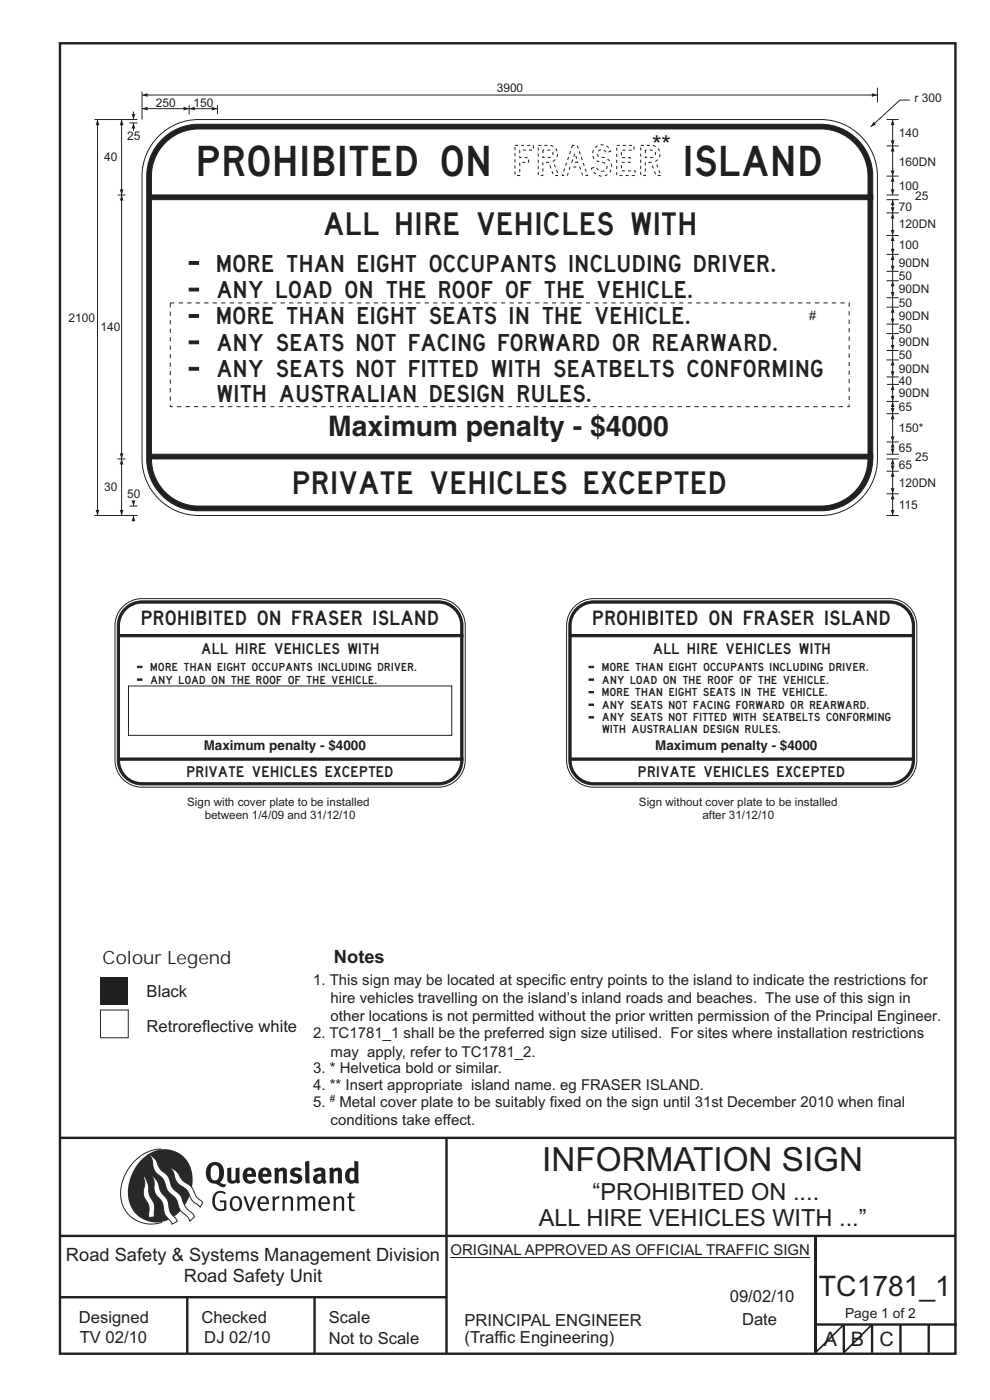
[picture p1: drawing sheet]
<svg xmlns="http://www.w3.org/2000/svg" width="210mm" height="297mm" viewBox="0 0 210 297" stroke-linecap="round" stroke-linejoin="round" font-family="sans-serif">
<g fill="none" stroke="#231f20" stroke-width=".51">
<path d="M12.7 9.2h190v278h-190zM12.7 241.4h190M94.7 241.4v45.8M12.7 275.2h82M12.7 262.2h190.1M39.7 275.2v12M66.7 275.2v12M173 262.1v24.9M173 281h30M179 281v6M185 281v6M191 281v6"/>
<path d="M197 281v6"/>
</g>
<path d="M95.5 266.7h76.3" fill="none" stroke="#231f20" stroke-width=".21"/>
<path d="M21.3 207.3h5.9v5.8h-5.9z" fill-rule="evenodd" fill="#231f20"/>
<path d="M21.3 214.3h5.9v5.9h-5.9z" fill-rule="evenodd" fill="#fff" stroke="#231f20" stroke-width=".21"/>
<path d="M34.2 243.8a9.5 9.5 0 0 0-8.6 10.4 6.5 6.5 0 0 0 8.8 5.1" fill="none" stroke="#2a2723" stroke-width=".21"/>
<path d="M30.1 245.9a6.1 6.1 0 0 1 7.3-1.6 6.1 6.1 0 0 1 3.4 6.7 8.8 8.8 0 0 1-7.1 8.3 6.1 6.1 0 0 1-6.5-7.5 10.5 10.5 0 0 1 2.9-5.9z" fill-rule="evenodd" fill="#2a2723"/>
<g fill="#fff" stroke="#2a2723" stroke-width=".21">
<path d="M30.4 249.4l.3 .3 .6 1.2 .4 2.5 1 2 .1 2.7-1.2 .2v-2.5l-1-1.8-.2-.7 .3-2.4z" fill-rule="evenodd"/>
<path d="M36 247.7l.5 .2 .9 .6 1.3 1.8 2 1.5 1 2.1 1.3 1.2-.5 1-1.7-1.4-1.2-2.3-1.9-1.4-.6-.9-.4-1.5z" fill-rule="evenodd"/>
<path d="M31.7 244.9l.3 .2 .9 .8 1.1 2 1.6 1.6 1 2.4 1.6 1.6 1.2 2.6 1.6 1.6 .2 .5-.9 .9-.5-.9-1.6-1.5-1-2.5-1.7-1.6-.9-2.4-1.7-1.7-.4-1-.3-1.5z" fill-rule="evenodd"/>
<path d="M32.2 249.4l.5 .4 .7 .9 .7 2.1 1.5 1.9 .5 2.4 1.5 1.8v.2l-1.1 .6-1.6-2.1-.5-2.6-1.5-1.9-.2-.9v-1.7z" fill-rule="evenodd"/>
</g>
<g fill="#231f20">
<path d="M45.6 253.1l.5-.3 .7-.2 .6 .1 .5 .4-.2 .3-.9-.4-.8 .3-.3 .6-.1 1.1 .1 .7 .3 .5 .5 .3h.6l.4-.1v-1.3h-.8l-.1-.4h1.4v1.9l-.7 .3h-.8l-.6-.2-.5-.5-.3-.7-.1-1 .2-.8z" fill-rule="evenodd"/>
<path d="M49.5 254.3l.7-.1 .5 .4 .1 1.3-.2 .4-.3 .2h-.5l-.4-.4-.1-1zM49.2 254.1l-.5 1.1 .3 1.1 .7 .6 1-.1 .4-.4 .2-.6v-.7l-.2-.7-.3-.4-.5-.2h-.6z" fill-rule="evenodd"/>
<path d="M51.6 253.9l.5-.1 .9 2.6 .8-2.6h.5l-1.1 3.1h-.5z" fill-rule="evenodd"/>
<path d="M55.4 254.3l.4-.2 .4 .1 .3 .3v.6h-1.3zM55.1 254.1l-.5 .9v.8l.3 .6 .4 .4 .5 .1 1.1-.3h.1l-.2-.4-.6 .3-.7-.1-.2-.3-.1-.5v-.2h1.8l-.2-1.2-.8-.4h-.5z" fill-rule="evenodd"/>
<path d="M57.7 253.9l.5-.1 .1 .4 .5-.4h.5l-.2 .5h-.4l-.3 .4-.1 2.2h-.5z" fill-rule="evenodd"/>
<path d="M59.8 253.9l.5-.1a.24 .24 0 0 0 .1 .4 .24 .24 0 0 0 .3-.3l.8-.1 .6 .4 .1 2.7h-.5v-2.4l-.2-.2-.3-.1-.8 .4v2.3h-.5z" fill-rule="evenodd"/>
<path d="M63 253.9l.5-.1a.24 .24 0 0 0 .1 .3 .24 .24 0 0 0 .3-.2l.6-.1 .5 .2a.23 .23 0 0 0 .2 .2 .23 .23 0 0 0 .2-.2l.8-.2 .6 .4 .1 2.7h-.5v-2.4l-.1-.2-.3-.1-.8 .4v2.3h-.5v-2.4l-.1-.2-.3-.1-.8 .4v2.3h-.4z" fill-rule="evenodd"/>
<path d="M68.4 254.3l.4-.2 .4 .2 .3 .8h-1.4zM68 254.1l-.4 .9v.8l.2 .6 .4 .4 .5 .1 1-.2 .2-.1-.2-.4-.6 .3-.7-.1-.3-.4v-.6h1.9l-.2-1.1-.4-.4-.5-.1h-.5z" fill-rule="evenodd"/>
<path d="M70.7 253.9l.4-.1a.24 .24 0 0 0 .2 .4 .24 .24 0 0 0 .3-.3l.8-.1 .5 .4 .1 2.7h-.5v-2.4l-.1-.2-.3-.1-.9 .4v2.3h-.4z" fill-rule="evenodd"/>
<path d="M74.1 253.1l.5-.1-.1 .8h.8l-.2 .4h-.6v2.2l.2 .2 .5-.1 .1 .3-.3 .1h-.6l-.3-.4-.1-2.3h-.4v-.4h.4z" fill-rule="evenodd"/>
<path d="M45 247.4l.4-.2h.4l.6 .6v1.8l-.2 .5-.3 .3-.7-.1-.4-.5-.1-1.5zM44.3 247l-.4 .6-.2 .9v1l.4 .8 .6 .6 1.1 .2 1.5 .8 .5-.1 .2-.6h-.6l-.8-.4 .7-.9 .2-1.5a1.91 1.91 0 0 0-1.1-1.7 1.91 1.91 0 0 0-2.1 .3z" fill-rule="evenodd"/>
<path d="M48.2 247.8l.9-.1v2.4l.1 .3 .3 .1 .5-.3v-2.4l.8-.1v2.6l.2 .5-.7 .3a.39 .39 0 0 0-.7 0l-.8-.1-.5-.4z" fill-rule="evenodd"/>
<path d="M52.6 248.4l.3-.1 .3 .1 .2 .6h-1zM51.9 248.1l-.3 .4-.1 .8 .1 .7 .3 .7 .5 .3 .6 .1 .7-.1 .6-.3-.4-.5-.4 .2-.5 .1-.4-.2-.2-.4v-.2h1.9l-.1-1.1-.3-.6-1-.3-.5 .1z" fill-rule="evenodd"/>
<path d="M55.9 248.4l.3-.1 .3 .1 .2 .6h-1zM55.2 248.1l-.3 .5-.1 .8 .1 .7 .3 .6 .5 .3 .6 .1 .7-.1 .6-.3-.4-.5-.5 .2h-.6l-.4-.5v-.2h1.9l-.1-1-.3-.7-.5-.2-.5-.1-.5 .1z" fill-rule="evenodd"/>
<path d="M58.1 247.9l.8-.2 .1 .4 1-.4 .7 .3 .2 .5v2.5h-.9v-2.2l-.2-.4-.7 .3v2.3h-.8z" fill-rule="evenodd"/>
<path d="M61.8 248l.9-.3 1.3 .3-.3 .5-.8-.2-.4 .3 .1 .2 1 .4 .4 .4 .1 .8-.5 .5-1 .2-1.2-.3 .3-.7 1.1 .4 .2-.1 .2-.2-.1-.4-1-.2-.4-.3-.2-.7z" fill-rule="evenodd"/>
<path d="M67.4 249.7l.8-.1-.1 .7-.3 .2h-.3l-.2-.4zM66.5 248.1l.3 .7 .8-.4 .5 .2a.35 .35 0 0 1 0 .4 .35 .35 0 0 1-.5 0l-1 .4-.2 1 .2 .4 .3 .2 1.1 .1a.49 .49 0 0 1 .9 .1l.4-.5-.3-.4v-1.8l-.2-.5-.4-.3h-.6z" fill-rule="evenodd"/>
<path d="M69.8 247.9l.8-.2 .1 .4 1-.4 .7 .3 .1 .5v2.5h-.8v-2.3l-.3-.3-.6 .3v2.3h-.9z" fill-rule="evenodd"/>
<path d="M74.4 248.5l.4-.1 .4 .2v1.6l-.4 .2-.4-.1-.2-.3v-1zM75.2 246.3v1.3a.19 .19 0 0 1-.1 .3 .19 .19 0 0 1-.3-.2l-.8 .1-.5 .6-.3 .9 .1 1 .3 .5 .6 .3h.6l.5-.3 .1 .2h.7l-.1-4.6z" fill-rule="evenodd"/>
<path d="M64.7 246.5l.9-.2 .1 4.7h-.8l-.1-.3z" fill-rule="evenodd"/>
</g>
<path d="M179 281l-6 6M185 281l-6 6" fill="none" stroke="#231f20" stroke-width=".35"/>
<path d="M121.9 128.7a5.7 5.7 0 0 1 4-1.7h62.9a5.7 5.7 0 0 1 5.7 5.7v28.6a5.7 5.7 0 0 1-5.7 5.7h-62.9a5.7 5.7 0 0 1-5.7-5.7v-28.6a5.7 5.7 0 0 1 1.7-4z" fill-rule="evenodd" fill="#fff" stroke="#231f20" stroke-width=".21"/>
<path d="M122.2 129a5.2 5.2 0 0 1 3.7-1.5h62.9a5.3 5.3 0 0 1 5.2 5.2v28.6a5.3 5.3 0 0 1-5.2 5.2h-62.9a5.3 5.3 0 0 1-5.2-5.2v-28.6a5.2 5.2 0 0 1 1.5-3.7z" fill-rule="evenodd" fill="#231f20" stroke="#231f20" stroke-width=".21"/>
<path d="M122.8 129.1a4.7 4.7 0 0 1 3.1-1.2h62.9a4.8 4.8 0 0 1 4.7 4.8v28.6a4.8 4.8 0 0 1-4.7 4.7h-62.9a4.8 4.8 0 0 1-4.8-4.7v-28.6a4.8 4.8 0 0 1 1.7-3.6z" fill-rule="evenodd" fill="#fff" stroke="#231f20" stroke-width=".21"/>
<g fill="#231f20" stroke="#231f20" stroke-width=".21">
<path d="M121.1 134.6h72.9v.5h-72.9z" fill-rule="evenodd"/>
<path d="M121.1 160.8h72.9v.5h-72.9z" fill-rule="evenodd"/>
<path d="M124.9 141.3h1v.3h-1z" fill-rule="evenodd"/>
<path d="M124.9 144h1v.3h-1z" fill-rule="evenodd"/>
<path d="M124.9 146.7h1v.3h-1z" fill-rule="evenodd"/>
<path d="M124.9 149.4h1v.3h-1z" fill-rule="evenodd"/>
<path d="M124.9 152h1v.3h-1z" fill-rule="evenodd"/>
</g>
<path d="M33.6 28.9a12 12 0 0 1 8.5-3.5h132a12 12 0 0 1 12 12v60a12 12 0 0 1-12 12h-132a12 12 0 0 1-12-12v-60a12 12 0 0 1 3.5-8.5z" fill-rule="evenodd" fill="#fff" stroke="#231f20" stroke-width=".21"/>
<path d="M34.4 29.6a11 11 0 0 1 7.7-3.2h132a11 11 0 0 1 11 11v60a11 11 0 0 1-11 11h-132a11 11 0 0 1-11-11v-60a11 11 0 0 1 3.3-7.8z" fill-rule="evenodd" fill="#231f20" stroke="#231f20" stroke-width=".21"/>
<path d="M35.5 29.9a10 10 0 0 1 6.6-2.5h132a10 10 0 0 1 10 10v60a10 10 0 0 1-10 10h-132a10 10 0 0 1-10-10v-60a10 10 0 0 1 3.4-7.5z" fill-rule="evenodd" fill="#fff" stroke="#231f20" stroke-width=".21"/>
<path d="M32.1 41.4h153v1h-153z" fill-rule="evenodd" fill="#231f20" stroke="#231f20" stroke-width=".21"/>
<path d="M30.1 20.2h156" fill="none" stroke="#231f20" stroke-width=".21"/>
<g fill="#231f20">
<path d="M184.9 19.8l1.2 .4-1.2 .4z"/>
<path d="M30.1 20.2l1.2-.4v.8z"/>
</g>
<path d="M30.1 23h10" fill="none" stroke="#231f20" stroke-width=".21"/>
<g fill="#231f20">
<path d="M38.9 22.7l1.2 .3-1.2 .4z"/>
<path d="M30.1 23l1.2-.3v.7z"/>
</g>
<path d="M186.1 18.6v3.1M193 21.2h-2.1l-6.2 5.7" fill="none" stroke="#231f20" stroke-width=".21"/>
<path d="M185.3 25.8l.5 .6-1.1 .5z" fill="#231f20"/>
<path d="M189.3 97.4v2.6" fill="none" stroke="#231f20" stroke-width=".21"/>
<g fill="#231f20">
<path d="M189.3 97.4l.4 1.1h-.7z"/>
<path d="M189 98.8h.7l-.4 1.2z"/>
</g>
<path d="M189.3 93.8v2.6" fill="none" stroke="#231f20" stroke-width=".21"/>
<g fill="#231f20">
<path d="M189.3 93.8l.4 1.1h-.7z"/>
<path d="M189 95.2h.7l-.4 1.2z"/>
</g>
<g fill="none" stroke="#231f20" stroke-width=".21">
<path d="M30.1 19.4v6M188.1 76.4h2.5M188.1 80h2.5M189.3 74.4v2M189.3 80v1.6M188.1 97.4h2.5M188.1 96.4h2.5M188.1 85.2h2.5M188.1 100h2.5M188.1 87.8h2.5M188.1 93.8h2.5M188.1 81.5h2.6"/>
<path d="M189.3 87.8v6"/>
</g>
<g fill="#231f20">
<path d="M189 92.6h.7l-.4 1.2z"/>
<path d="M189.3 87.8l.4 1.1h-.7z"/>
</g>
<path d="M189.3 76.4v3.6" fill="none" stroke="#231f20" stroke-width=".21"/>
<g fill="#231f20">
<path d="M189.3 76.4l.4 1.1h-.7z"/>
<path d="M189 78.8h.7l-.4 1.2z"/>
</g>
<path d="M189.3 81.6v3.6" fill="none" stroke="#231f20" stroke-width=".21"/>
<g fill="#231f20">
<path d="M189.3 81.6l.4 1.1h-.7z"/>
<path d="M189 84h.7l-.4 1.2z"/>
</g>
<path d="M189.3 85.2v2.6" fill="none" stroke="#231f20" stroke-width=".21"/>
<g fill="#231f20">
<path d="M189.3 85.2l.4 1.1h-.7z"/>
<path d="M189 86.6h.7l-.4 1.2z"/>
</g>
<path d="M40.1 22.3v2M189.3 100v4.8M188.1 104.8h2.5" fill="none" stroke="#231f20" stroke-width=".21"/>
<g fill="#231f20">
<path d="M189.3 100l.4 1.1h-.7z"/>
<path d="M189 103.6h.7l-.4 1.2z"/>
</g>
<path d="M189.3 104.8v4.6" fill="none" stroke="#231f20" stroke-width=".21"/>
<g fill="#231f20">
<path d="M189 108.2h.7l-.4 1.2z"/>
<path d="M189.3 104.8l.4 1.1h-.7z"/>
</g>
<path d="M20.7 25.4v84" fill="none" stroke="#231f20" stroke-width=".21"/>
<g fill="#231f20">
<path d="M20.7 25.4l.4 1.1h-.8z"/>
<path d="M20.3 108.2h.8l-.4 1.2z"/>
</g>
<path d="M25.8 97.4v12" fill="none" stroke="#231f20" stroke-width=".21"/>
<g fill="#231f20">
<path d="M25.8 97.4l.4 1.1h-.8z"/>
<path d="M25.4 108.2h.8l-.4 1.2z"/>
</g>
<path d="M28.3 109.4v1.3" fill="none" stroke="#231f20" stroke-width=".21"/>
<path d="M28.3 109.4l.4 1.1h-.8z" fill="#231f20"/>
<path d="M28.3 26.1v1.7" fill="none" stroke="#231f20" stroke-width=".21"/>
<path d="M28.3 26.1l.4 1.2h-.8z" fill="#231f20"/>
<path d="M28.3 23.7v1.7" fill="none" stroke="#231f20" stroke-width=".21"/>
<path d="M27.9 24.2h.8l-.4 1.2z" fill="#231f20"/>
<path d="M20 25.4h9.2M27.5 26.1h1.7M20 109.4h9.2M27.5 107.4h1.7M28.3 106.2v1.2" fill="none" stroke="#231f20" stroke-width=".21"/>
<path d="M27.9 106.2h.8l-.4 1.2z" fill="#231f20"/>
<path d="M25.8 25.4v16" fill="none" stroke="#231f20" stroke-width=".21"/>
<g fill="#231f20">
<path d="M25.4 40.2h.8l-.4 1.2z"/>
<path d="M25.8 25.4l.4 1.1h-.8z"/>
</g>
<path d="M188.1 57.6h2.5M189.3 50v4M188.1 68.8h2.5M189.3 63.2v2M189.3 68.8v2" fill="none" stroke="#231f20" stroke-width=".21"/>
<g fill="#231f20">
<path d="M189.3 50l.4 1.1h-.7z"/>
<path d="M189 52.8h.7l-.4 1.2z"/>
</g>
<path d="M189.3 37.4v4M188.1 45.2h2.5M188.1 41.4h2.5" fill="none" stroke="#231f20" stroke-width=".21"/>
<g fill="#231f20">
<path d="M189.3 37.4l.4 1.1h-.7z"/>
<path d="M189 40.2h.7l-.4 1.2z"/>
</g>
<path d="M188.1 37.4h2.5M189.3 31v6.4" fill="none" stroke="#231f20" stroke-width=".21"/>
<g fill="#231f20">
<path d="M189.3 31l.4 1.1h-.7z"/>
<path d="M189 36.2h.7l-.4 1.2z"/>
</g>
<path d="M188.1 31h2.5M189.3 25.4v5.6" fill="none" stroke="#231f20" stroke-width=".21"/>
<g fill="#231f20">
<path d="M189.3 25.4l.4 1.1h-.7z"/>
<path d="M189 29.8h.7l-.4 1.2z"/>
</g>
<path d="M188.1 25.4h2.5M188.1 54h2.5M188.1 50h2.5M188.1 74.4h2.5M188.1 65.2h2.5M189.3 70.8v3.6" fill="none" stroke="#231f20" stroke-width=".21"/>
<g fill="#231f20">
<path d="M189.3 70.8l.4 1.1h-.7z"/>
<path d="M189 73.2h.7l-.4 1.2z"/>
</g>
<path d="M189.3 65.2v3.6" fill="none" stroke="#231f20" stroke-width=".21"/>
<g fill="#231f20">
<path d="M189 67.6h.7l-.4 1.2z"/>
<path d="M189.3 65.2l.4 1.1h-.7z"/>
</g>
<path d="M189.3 59.6v3.6" fill="none" stroke="#231f20" stroke-width=".21"/>
<g fill="#231f20">
<path d="M189.3 59.6l.4 1.1h-.7z"/>
<path d="M189 62h.7l-.4 1.2z"/>
</g>
<path d="M189.3 42.4v2.8" fill="none" stroke="#231f20" stroke-width=".21"/>
<g fill="#231f20">
<path d="M189.3 42.4l.4 1.1h-.7z"/>
<path d="M189 44h.7l-.4 1.2z"/>
</g>
<g fill="#231f20" stroke="#231f20" stroke-width=".21">
<path d="M32.1 96.4h153v1h-153z" fill-rule="evenodd"/>
<path d="M40.1 55.5h2v.6h-2z" fill-rule="evenodd"/>
<path d="M40.1 61.1h2v.6h-2z" fill-rule="evenodd"/>
<path d="M40.1 66.7h2v.6h-2z" fill-rule="evenodd"/>
<path d="M40.1 72.3h2v.6h-2z" fill-rule="evenodd"/>
<path d="M40.1 77.9h2v.6h-2z" fill-rule="evenodd"/>
</g>
<path d="M188.1 42.4h2.5M189.3 45.2v4.8" fill="none" stroke="#231f20" stroke-width=".21"/>
<g fill="#231f20">
<path d="M189 48.8h.7l-.4 1.2z"/>
<path d="M189.3 45.2l.4 1.1h-.7z"/>
</g>
<path d="M188.1 59.6h2.5M189.3 54v3.6M188.1 63.2h2.5" fill="none" stroke="#231f20" stroke-width=".21"/>
<g fill="#231f20">
<path d="M189 56.4h.7l-.4 1.2z"/>
<path d="M189.3 54l.4 1.1h-.7z"/>
</g>
<path d="M40.1 23h6M46.1 22.3v2M189.3 57.6v2M188.1 70.8h2.5" fill="none" stroke="#231f20" stroke-width=".21"/>
<g fill="#231f20">
<path d="M40.1 23l1.2-.3v.7z"/>
<path d="M44.9 22.7l1.2 .3-1.2 .4z"/>
</g>
<path d="M25 41.4h1.6M25.8 41.4v56M25 97.4h1.6" fill="none" stroke="#231f20" stroke-width=".21"/>
<g fill="#231f20">
<path d="M25.8 41.4l.4 1.1h-.8z"/>
<path d="M25.4 96.2h.8l-.4 1.2z"/>
</g>
<path d="M36.1 64.3h144v22h-144z" fill="none" stroke="#231f20" stroke-width=".21" stroke-dasharray=".9 .9" stroke-linecap="butt"/>
<path d="M188.1 109.4h2.5" fill="none" stroke="#231f20" stroke-width=".21"/>
<path d="M26.1 128.7a5.7 5.7 0 0 1 4-1.7h62.9a5.7 5.7 0 0 1 5.7 5.7v28.6a5.7 5.7 0 0 1-5.7 5.7h-62.9a5.7 5.7 0 0 1-5.7-5.7v-28.6a5.7 5.7 0 0 1 1.7-4z" fill-rule="evenodd" fill="#fff" stroke="#231f20" stroke-width=".21"/>
<path d="M26.4 129a5.2 5.2 0 0 1 3.7-1.5h62.9a5.3 5.3 0 0 1 5.2 5.2v28.6a5.3 5.3 0 0 1-5.2 5.2h-62.9a5.3 5.3 0 0 1-5.2-5.2v-28.6a5.2 5.2 0 0 1 1.5-3.7z" fill-rule="evenodd" fill="#231f20" stroke="#231f20" stroke-width=".21"/>
<path d="M27.1 129.1a4.7 4.7 0 0 1 3-1.2h62.9a4.8 4.8 0 0 1 4.7 4.8v28.6a4.8 4.8 0 0 1-4.7 4.7h-62.9a4.8 4.8 0 0 1-4.7-4.7v-28.6a4.8 4.8 0 0 1 1.7-3.6z" fill-rule="evenodd" fill="#fff" stroke="#231f20" stroke-width=".21"/>
<g fill="#231f20" stroke="#231f20" stroke-width=".21">
<path d="M25.3 134.6h72.9v.5h-72.9z" fill-rule="evenodd"/>
<path d="M25.3 160.8h72.9v.5h-72.9z" fill-rule="evenodd"/>
<path d="M29.2 141.3h.9v.3h-.9z" fill-rule="evenodd"/>
<path d="M29.2 144h.9v.3h-.9z" fill-rule="evenodd"/>
<path d="M29.2 146.7h.9v.3h-.9z" fill-rule="evenodd"/>
<path d="M29.2 149.4h.9v.3h-.9z" fill-rule="evenodd"/>
<path d="M29.2 152h.9v.3h-.9z" fill-rule="evenodd"/>
</g>
<path d="M27.3 145.5h68.5v10.5h-68.5z" fill-rule="evenodd" fill="#fff" stroke="#231f20" stroke-width=".21"/>
<text font-size="7.1" fill="#231f20" x="115" y="248.5">INFORMATION SIGN</text>
<text font-size="6.4" fill="#231f20" x="42.2" y="37.2">PROHIBITED ON FRASER ISLAND</text>
<g font-size="6" fill="#231f20">
<text x="69.6" y="92.6">Maximum penalty - $4000</text>
<text x="173.7" y="275">TC1781_1</text>
</g>
<text font-size="5.2" fill="#231f20" x="138.3" y="32.5">**</text>
<g font-size="5" fill="#231f20">
<text x="125.7" y="254.5">“PROHIBITED ON ....</text>
<text x="114.3" y="260.1">ALL HIRE VEHICLES WITH ...”</text>
</g>
<g font-size="4.8" fill="#231f20">
<text x="68.8" y="49.9">ALL HIRE VEHICLES WITH</text>
<text x="62.4" y="104.8">PRIVATE VEHICLES EXCEPTED</text>
</g>
<g font-size="4.2" fill="#231f20">
<text x="174.7" y="285.6">A</text>
<text x="180.5" y="285.6">B</text>
<text x="186.6" y="285.6">C</text>
</g>
<g font-size="3.9" fill="#231f20">
<text x="21.8" y="204.5">Colour Legend</text>
<text x="70.8" y="204.4">Notes</text>
<text x="14" y="267.6">Road Safety &amp; Systems Management Division</text>
<text x="39" y="271.9">Road Safety Unit</text>
</g>
<g font-size="3.6" fill="#231f20">
<text x="46.1" y="57.6">MORE THAN EIGHT OCCUPANTS INCLUDING DRIVER.</text>
<text x="46.1" y="63.2">ANY LOAD ON THE ROOF OF THE VEHICLE.</text>
<text x="46.1" y="68.8">MORE THAN EIGHT SEATS IN THE VEHICLE.</text>
<text x="46.1" y="74.4">ANY SEATS NOT FACING FORWARD OR REARWARD.</text>
<text x="46.1" y="80">ANY SEATS NOT FITTED WITH SEATBELTS CONFORMING</text>
<text x="46.1" y="85.2">WITH AUSTRALIAN DESIGN RULES.</text>
</g>
<g font-size="3.5" fill="#231f20">
<text x="31.1" y="211.4">Black</text>
<text x="31.1" y="218.8">Retroreflective white</text>
<text x="16.7" y="280.6">Designed</text>
<text x="42.7" y="280.6">Checked</text>
<text x="69.7" y="280.6">Scale</text>
<text x="98.5" y="281.3">PRINCIPAL ENGINEER</text>
<text x="154.8" y="276.2">09/02/10</text>
<text x="157.4" y="281.2">Date</text>
<text x="16.9" y="284.8">TV 02/10</text>
<text x="43.3" y="284.9">DJ 02/10</text>
<text x="69.7" y="285.2">Not to Scale</text>
<text x="98.5" y="284.8">(Traffic Engineering)</text>
</g>
<g font-size="3.2" fill="#231f20">
<text x="66.4" y="208.9">1. This sign may be located at specific entry points to the island to indicate the restrictions for</text>
<text x="70.1" y="212.8">hire vehicles travelling on the island’s inland roads and beaches. The use of this sign in</text>
<text x="66.4" y="220.2">2. TC1781_1 shall be the preferred sign size utilised. For sites where installation restrictions</text>
<text x="70.1" y="216.7">other locations is not permitted without the prior written permission of the Principal Engineer.</text>
<text x="66.4" y="227.7">3. * Helvetica bold or similar.</text>
<text x="70.1" y="224.1">may apply, refer to TC1781_2.</text>
<text x="66.4" y="231.2">4. ** Insert appropriate island name. eg FRASER ISLAND.</text>
<text x="66.4" y="234.8">5.</text>
<text x="70.1" y="238.7">conditions take effect.</text>
<text x="72" y="234.8">Metal cover plate to be suitably fixed on the sign until 31st December 2010 when final</text>
<text x="95.5" y="266.3">ORIGINAL APPROVED AS OFFICIAL TRAFFIC SIGN</text>
</g>
<g font-size="3" fill="#231f20">
<text x="30.1" y="132.7">PROHIBITED ON FRASER ISLAND</text>
<text x="125.9" y="132.7">PROHIBITED ON FRASER ISLAND</text>
</g>
<g font-size="2.9" fill="#231f20">
<text x="43.2" y="159">Maximum penalty - $4000</text>
<text x="139" y="159">Maximum penalty - $4000</text>
<text x="179.2" y="279.6">Page 1 of 2</text>
</g>
<text font-size="2.7" fill="#231f20" x="171.7" y="67.9">#</text>
<g font-size="2.5" fill="#231f20">
<text x="33.1" y="22.8">250</text>
<text x="41.1" y="22.8">150</text>
<text x="105.4" y="19.6">3900</text>
<text x="194" y="21.7">r 300</text>
<text x="27" y="29.6">25</text>
<text x="190.6" y="29.1">140</text>
<text x="22.1" y="34.3">40</text>
<text x="190.6" y="35.3">160DN</text>
<text x="190.6" y="40.3">100</text>
<text x="190.6" y="44.7">70</text>
<text x="194.1" y="42.5">25</text>
<text x="190.6" y="48.5">120DN</text>
<text x="190.6" y="52.9">100</text>
<text x="190.6" y="56.7">90DN</text>
<text x="190.6" y="59.5">50</text>
<text x="190.6" y="62.3">90DN</text>
<text x="190.6" y="65.1">50</text>
<text x="14.5" y="68.3">2100</text>
<text x="21.3" y="70.3">140</text>
<text x="190.6" y="67.9">90DN</text>
<text x="190.6" y="70.7">50</text>
<text x="190.6" y="73.5">90DN</text>
<text x="190.6" y="76.3">50</text>
<text x="190.6" y="79.1">90DN</text>
<text x="190.6" y="81.7">40</text>
<text x="190.6" y="87.3">65</text>
<text x="190.6" y="84.3">90DN</text>
<text x="190.6" y="91.7">150*</text>
<text x="190.6" y="96">65</text>
<text x="190.6" y="99.6">65</text>
<text x="194.1" y="97.9">25</text>
<text x="22.1" y="104.3">30</text>
<text x="27" y="105.6">50</text>
<text x="190.6" y="108">115</text>
<text x="190.6" y="103.3">120DN</text>
<text x="39.7" y="171.1">Sign with cover plate to be installed</text>
<text x="43.4" y="173.8">between 1/4/09 and 31/12/10</text>
<text x="135.5" y="171.1">Sign without cover plate to be installed</text>
<text x="149" y="173.8">after 31/12/10</text>
</g>
<g font-size="2.3" fill="#231f20">
<text x="42.8" y="138.7">ALL HIRE VEHICLES WITH</text>
<text x="138.6" y="138.7">ALL HIRE VEHICLES WITH</text>
<text x="39.8" y="164.8">PRIVATE VEHICLES EXCEPTED</text>
<text x="135.5" y="164.8">PRIVATE VEHICLES EXCEPTED</text>
</g>
<text font-size="2.1" fill="#231f20" x="70" y="233.7">#</text>
<g font-size="1.7" fill="#231f20">
<text x="32" y="142.4">MORE THAN EIGHT OCCUPANTS INCLUDING DRIVER.</text>
<text x="127.8" y="142.4">MORE THAN EIGHT OCCUPANTS INCLUDING DRIVER.</text>
<text x="32" y="145">ANY LOAD ON THE ROOF OF THE VEHICLE.</text>
<text x="127.8" y="147.7">MORE THAN EIGHT SEATS IN THE VEHICLE.</text>
<text x="127.8" y="145">ANY LOAD ON THE ROOF OF THE VEHICLE.</text>
<text x="127.8" y="155.5">WITH AUSTRALIAN DESIGN RULES.</text>
<text x="127.8" y="153">ANY SEATS NOT FITTED WITH SEATBELTS CONFORMING</text>
<text x="127.8" y="150.4">ANY SEATS NOT FACING FORWARD OR REARWARD.</text>
</g>
</svg>
